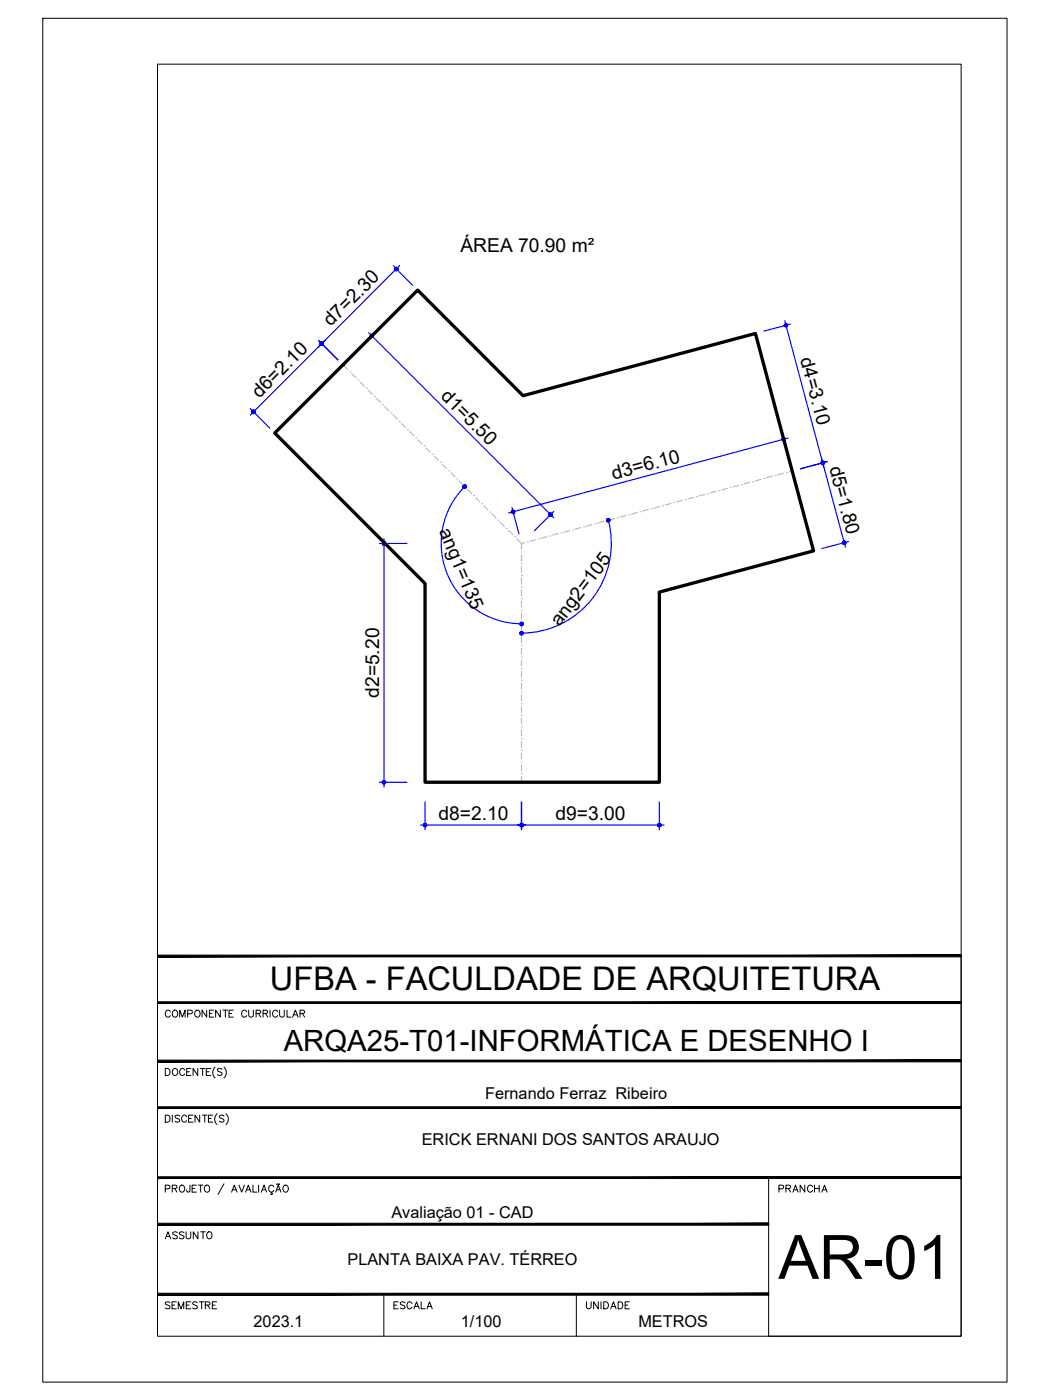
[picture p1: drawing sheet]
<svg xmlns="http://www.w3.org/2000/svg" width="229mm" height="305mm" viewBox="0 0 229 305" stroke-linecap="round" stroke-linejoin="round" font-family="sans-serif">
<!-- layer: ARQ_EIXO CINZA 04 -->
<g fill="none" stroke="#bababa" stroke-width=".25">
<path d="M74.7 79.4l1 1.1M76.2 80.9h.1M76.6 81.4l.9 .9M77.9 82.7h.1M78.4 83.2l.9 .9M79.8 84.5h.1M80.2 85l.9 .9M81.5 86.3h.1M82 86.7l.9 1M83.3 88.1h.1M83.8 88.6l.9 .9M85.1 89.9h.1"/>
<path d="M85.6 90.3l.9 .9M86.9 91.7h.1M87.4 92.2l.9 .8M88.7 93.5h.1M89.2 93.9l.9 .9M90.5 95.3h.1M91 95.8l.9 .8M92.3 97.1h.1M92.8 97.5l.8 .9M94.1 98.9h.1M94.6 99.3l.9 .9M95.9 100.7h.1"/>
<path d="M96.4 101.1l.8 .9M97.7 102.5h.1M98.2 102.9l.9 .9M99.5 104.3h.1M99.9 104.7l.9 .9M101.3 106h.1M101.7 106.5l1 .9M103.1 107.9h.1M103.5 108.3l.9 .9M104.9 109.6h.1M105.3 110.1l.9 .9M106.7 111.5h.1"/>
<path d="M107.1 111.9l.9 .9M108.5 113.2h.1M108.9 113.7l.9 .9M110.3 115.1h.1M110.7 115.5l.9 .9M112.1 116.8h.1M112.5 117.3l1 1M114.2 118.2l-.7 .1v1.2M114.8 118h.1M116.6 117.5l-1.2 .3M117.3 117.3h.1M119.1 116.8l-1.2 .4"/>
<path d="M119.7 116.7h.1M121.5 116.2l-1.2 .3M122.2 116h.1M124 115.5l-1.2 .4M124.6 115.4h.1M126.4 114.9l-1.2 .3M127.1 114.7h.1M128.9 114.2l-1.2 .4M129.5 114h.1M131.4 113.5l-1.3 .4M132 113.4h.1M133.8 112.9l-1.2 .3"/>
<path d="M134.4 112.7h.1M136.3 112.2l-1.3 .4M136.9 112.1h.1M138.7 111.6l-1.2 .3M139.3 111.4h.1M141.2 110.9l-1.2 .4M141.8 110.7h.1M143.6 110.3l-1.2 .3M144.2 110.1h.1M146.1 109.6l-1.2 .3M146.7 109.4h.1M148.5 109l-1.2 .3"/>
<path d="M149.1 108.8h.1M151 108.3l-1.2 .3M151.6 108.1h.1M153.5 107.7l-1.3 .3M154.1 107.5h.1M155.9 107l-1.2 .3M156.5 106.8h.1M158.4 106.3l-1.3 .3M159 106.2h.1M160.8 105.7l-1.2 .3M161.4 105.5h.1M163.2 105l-1.1 .3"/>
<path d="M163.9 104.9h.1M165.7 104.4l-1.2 .3M166.3 104.2h.1M168.1 103.7l-1.2 .3M168.8 103.5h.1M170.6 103l-1.2 .4M171.2 102.9h.1M172.5 102.5l-.7 .2M113.5 138h.1M113.5 135.4h.1M113.5 132.9h.1M113.5 130.3h.1"/>
<path d="M113.5 127.8h.1M113.5 125.3h.1M113.5 122.7h.1M113.5 120.2h.1M113.5 120.8v1.3M113.5 123.4v1.2M113.5 125.9v1.3M113.5 128.4v1.3M113.5 131v1.2M113.5 133.5v1.3M113.5 136.1v1.2M113.5 138.6v1.3"/>
<path d="M113.5 158.3h.1M113.5 155.7h.1M113.5 153.2h.1M113.5 150.7h.1M113.5 148.1h.1M113.5 145.6h.1M113.5 143h.1M113.5 140.5h.1M113.5 141.1v1.3M113.5 143.7v1.2M113.5 146.2v1.3M113.5 148.8v1.2"/>
<path d="M113.5 151.3v1.3M113.5 153.8v1.3M113.5 156.4v1.2M113.5 158.9v1.3M113.5 168.4h.1M113.5 165.9h.1M113.5 163.4h.1M113.5 160.8h.1M113.5 161.5v1.2M113.5 164v1.3M113.5 166.5v1.3M113.5 169.1v1.2"/>
</g>
<!-- layer: COTA AZUL -->
<g fill="none" stroke="#00f" stroke-width=".25">
<path d="M85.6 57.8l4.2 4.3M87 57.8l-32.5 32.6M69.3 74.1l4.3 4.3M80.3 72.4l40.3 40.3M81.7 72.4l-4.3 4.3M170.9 69.9l13.2 49.2M172.1 70.6l-5.8 1.5M54.5 88.9l4.2 4.3M170.4 94.7l1.5 5.8M171.6 95.4l-60.9 16.3M82.6 118.3h6M83.6 117.3v54"/>
<path d="M101.2 105.9a17.5 17.5 0 0 0-3.8 19.1 17.5 17.5 0 0 0 16.2 10.8M111.5 110.5l1.5 5.7M120.6 111.3l-4.3 4.3M132.4 113.2a19.5 19.5 0 0 1-18.8 24.6M180.1 100.5l-5.8 1.6M184.7 117.9l-5.8 1.5M82.6 170.3h6M91.6 179.6h53M92.5 174.6v6M113.5 174.6v6M143.6 174.6v6"/>
</g>
<!-- layer: 0 -->
<g fill="#00f" stroke="#00f" stroke-width=".22">
<path d="M80.7 72.9l-.1 .1 .3 .2zM80.6 73l.3 .2h-.3zM80.6 73.2l.1 .2 .2-.2z"/>
<path d="M80.9 73.2l-.2 .2 .2 .1zM80.9 73.2l.2 .3h-.2zM80.9 73.2l.2 .3 .1-.1z"/>
<path d="M80.9 73.2l.3 .2 .1-.2zM80.9 73.2l.4-.2v.2zM80.9 73.2l.4-.2-.1-.1z"/>
<path d="M81.1 72.8l-.2 .4 .3-.3zM80.9 72.8h.2l-.2 .4zM80.7 72.9l.2 .3v-.4z"/>
<path d="M119.8 112l.3 .3 .1-.2zM119.8 112l.4-.1v.2zM119.8 112l.4-.1-.1-.1z"/>
<path d="M119.9 111.7l-.1 .3 .3-.2zM119.8 111.7h.1l-.1 .3zM119.6 111.8l.2 .2v-.3z"/>
<path d="M119.6 111.8l-.1 .1 .3 .1zM119.5 111.9l.3 .1-.3 .1zM119.5 112.1l.1 .2 .2-.3z"/>
<path d="M119.8 112l-.2 .3 .2 .1zM119.8 112l.1 .4h-.1zM119.8 112l.1 .4 .2-.1z"/>
<path d="M83.4 118l.2 .3v-.4zM83.4 118l.2 .3-.3-.1zM83.3 118.2l-.1 .1h.4z"/>
<path d="M83.2 118.3l.1 .2 .3-.2zM83.3 118.5l.3-.2-.2 .4zM83.6 118.3l-.2 .4h.2z"/>
<path d="M83.6 118.3v.4h.2zM83.6 118.3l.3 .2-.1 .2zM83.6 118.3l.3 .2 .1-.2z"/>
<path d="M83.6 118.3h.4l-.1-.1zM83.8 118l.1 .2-.3 .1zM83.6 117.9v.4l.2-.3z"/>
<path d="M83.6 170.3v.4l.2-.1zM83.6 170.3l.3 .2-.1 .1zM83.6 170.3l.3 .2 .1-.2z"/>
<path d="M83.6 170.3h.4l-.1-.2zM83.8 170l.1 .1-.3 .2zM83.6 169.9v.4l.2-.3z"/>
<path d="M83.4 170l.2 .3v-.4zM83.4 170l.2 .3-.3-.2zM83.3 170.1l-.1 .2h.4z"/>
<path d="M83.2 170.3l.1 .2 .3-.2zM83.3 170.5l.3-.2-.2 .3zM83.6 170.3l-.2 .3 .2 .1z"/>
<path d="M111.3 111.5l.2 .2 .2-.3zM111.7 111.4l-.1 .4-.1-.1zM111.7 111.4l-.1 .4h.2z"/>
<path d="M111.7 111.4l.1 .4 .2-.1zM111.7 111.4l.4 .1-.1 .2zM111.7 111.4l.4 .1v-.2z"/>
<path d="M112 111.2l-.3 .2 .4-.1zM111.8 111.1l.2 .1-.3 .2zM111.6 111.1l.1 .3 .1-.3z"/>
<path d="M111.5 111.2l.2 .2-.1-.3zM111.5 111.2l.2 .2-.4-.1zM111.3 111.3v.2l.4-.1z"/>
<path d="M170.9 95.4l-.3 .2 .4-.1zM170.7 95.3l.2 .1-.3 .2zM170.5 95.3l.1 .3 .1-.3z"/>
<path d="M170.3 95.4l.3 .2-.1-.3zM170.3 95.4l.3 .2-.3-.1zM170.3 95.5v.3l.3-.2z"/>
<path d="M170.3 95.8v.1l.3-.3zM170.3 95.9l.3-.3-.1 .4zM170.6 95.6l-.1 .4h.2z"/>
<path d="M170.6 95.6l.1 .4 .2-.1zM170.6 95.6l.4 .2-.1 .1zM170.6 95.6l.4 .2v-.3z"/>
<path d="M170.9 70.6l.2 .2-.1-.4zM170.9 70.6l.2 .2-.4-.1zM170.7 70.7v.2l.4-.1z"/>
<path d="M170.7 70.9l.2 .2 .2-.3zM170.9 71.1l.2-.3-.1 .4zM171.1 70.8l-.1 .4h.2z"/>
<path d="M171.1 70.8l.1 .4 .2-.1zM171.1 70.8l.3 .1v.2zM171.1 70.8l.3 .1v-.2z"/>
<path d="M171.4 70.6l-.3 .2 .3-.1zM171.2 70.4l.2 .2-.3 .2zM171 70.4l.1 .4 .1-.4z"/>
<path d="M179.1 100.8l.1 .3 .2-.1zM179.1 100.8h.4l-.1 .2zM179.1 100.8h.4v-.1z"/>
<path d="M179.1 100.8l.4-.1-.1-.2zM179.2 100.4l.2 .1-.3 .3zM179 100.4l.1 .4 .1-.4z"/>
<path d="M178.9 100.5l.2 .3-.1-.4zM178.9 100.5l.2 .3-.3-.1zM178.8 100.7v.1h.3z"/>
<path d="M178.8 100.8l.1 .2 .2-.2zM178.9 101l.2-.2-.1 .3zM179.1 100.8l-.1 .3h.2z"/>
<path d="M178.9 100.5l.2 .3-.1-.4zM178.9 100.5l.2 .3-.3-.1zM178.8 100.7v.1h.3z"/>
<path d="M178.8 100.8l.1 .2 .2-.2zM178.9 101l.2-.2-.1 .3zM179.1 100.8l-.1 .3h.2z"/>
<path d="M179.1 100.8l.1 .3 .2-.1zM179.1 100.8h.4l-.1 .2zM179.1 100.8h.4v-.1z"/>
<path d="M179.1 100.8l.4-.1-.1-.2zM179.2 100.4l.2 .1-.3 .3zM179 100.4l.1 .4 .1-.4z"/>
<path d="M183.8 118.2l.1 .3 .2-.1zM183.8 118.2h.3v.2zM183.8 118.2h.3v-.2z"/>
<path d="M183.8 118.2l.3-.2v-.1zM183.9 117.8l.2 .1-.3 .3zM183.7 117.8l.1 .4 .1-.4z"/>
<path d="M183.5 117.9l.3 .3-.1-.4zM183.5 117.9l.3 .3-.4-.2zM183.4 118v.2h.4z"/>
<path d="M183.4 118.2l.1 .2 .3-.2zM183.5 118.4l.3-.2-.1 .3zM183.8 118.2l-.1 .3h.2z"/>
<path d="M70.1 74.5l-.1 .3 .3-.3zM69.9 74.5h.2l-.1 .3zM69.8 74.5l.2 .3-.1-.3z"/>
<path d="M69.8 74.5l-.1 .2 .3 .1zM69.7 74.7l.3 .1-.3 .1zM69.7 74.9l.1 .2 .2-.3z"/>
<path d="M70 74.8l-.2 .3 .1 .1zM70 74.8l.1 .4h-.2zM70 74.8l.1 .4 .2-.1z"/>
<path d="M70 74.8l.3 .3 .1-.2zM70 74.8l.4-.1v.2zM70 74.8l.4-.1-.1-.2z"/>
<path d="M54.9 89.9l.2 .1 .1-.3zM55.2 89.7l.1 .3h-.2zM55.2 89.7l.1 .3 .2-.1z"/>
<path d="M55.2 89.7l.3 .2v-.2zM55.2 89.7l.3-.1v.1zM55.2 89.7l.3-.1v-.2z"/>
<path d="M55.3 89.3l-.1 .4 .3-.3zM55.1 89.3h.2l-.1 .4zM54.9 89.4l.3 .3-.1-.4z"/>
<path d="M54.9 89.4l-.1 .2 .4 .1zM54.8 89.6l.4 .1h-.4zM54.8 89.7l.1 .2 .3-.2z"/>
<path d="M70 74.8l-.2 .3 .1 .1zM70 74.8l.1 .4h-.2zM70 74.8l.1 .4 .2-.1z"/>
<path d="M70 74.8l.3 .3 .1-.2zM70 74.8l.4-.1v.2zM70 74.8l.4-.1-.1-.2z"/>
<path d="M70.1 74.5l-.1 .3 .3-.3zM69.9 74.5h.2l-.1 .3zM69.8 74.5l.2 .3-.1-.3z"/>
<path d="M69.8 74.5l-.1 .2 .3 .1zM69.7 74.7l.3 .1-.3 .1zM69.7 74.9l.1 .2 .2-.3z"/>
<path d="M86.4 58.2l-.1 .3 .3-.2zM86.2 58.2h.2l-.1 .3zM86 58.3l.3 .2-.1-.3z"/>
<path d="M86 58.3l-.1 .2h.4zM85.9 58.5h.4l-.4 .1zM85.9 58.6l.1 .2 .3-.3z"/>
<path d="M86 58.8l.2 .1 .1-.4zM86.3 58.5l.1 .4h-.2zM86.3 58.5l.1 .4 .2-.1z"/>
<path d="M86.3 58.5l.3 .3 .1-.2zM86.3 58.5h.4v.1zM86.3 58.5h.4l-.1-.2z"/>
<path d="M113.5 179.6h.4v-.1zM113.7 179.3l.2 .2-.4 .1zM113.5 179.2v.4l.2-.3z"/>
<path d="M113.4 179.3l.1 .3v-.4zM113.4 179.3l.1 .3-.3-.1zM113.2 179.5v.1h.3z"/>
<path d="M113.2 179.6v.2l.3-.2zM113.2 179.8l.3-.2-.1 .4zM113.5 179.6l-.1 .4h.1z"/>
<path d="M113.5 179.6v.4h.2zM113.5 179.6l.4 .2-.2 .2zM113.5 179.6l.4 .2v-.2z"/>
<path d="M92.2 179.6v.2l.3-.2zM92.2 179.8l.3-.2-.1 .4zM92.5 179.6l-.1 .4h.1z"/>
<path d="M92.5 179.6v.4h.3zM92.5 179.6l.4 .2-.1 .2zM92.5 179.6l.4 .2v-.2z"/>
<path d="M92.5 179.6h.4v-.1zM92.8 179.3l.1 .2-.4 .1zM92.5 179.2v.4l.3-.3z"/>
<path d="M92.4 179.3l.1 .3v-.4zM92.4 179.3l.1 .3-.3-.1zM92.2 179.5v.1h.3z"/>
<path d="M143.6 179.6h.3v-.1zM143.8 179.3l.1 .2-.3 .1zM143.6 179.2v.4l.2-.3z"/>
<path d="M143.4 179.3l.2 .3v-.4zM143.4 179.3l.2 .3-.4-.1zM143.2 179.5v.1h.4z"/>
<path d="M143.2 179.6v.2l.4-.2zM143.2 179.8l.4-.2-.2 .4zM143.6 179.6l-.2 .4h.2z"/>
<path d="M143.6 179.6v.4h.2zM143.6 179.6l.3 .2-.1 .2zM143.6 179.6l.3 .2v-.2z"/>
<path d="M113.2 179.6v.2l.3-.2zM113.2 179.8l.3-.2-.1 .4zM113.5 179.6l-.1 .4h.1z"/>
<path d="M113.5 179.6v.4h.2zM113.5 179.6l.4 .2-.2 .2zM113.5 179.6l.4 .2v-.2z"/>
<path d="M113.5 179.6h.4v-.1zM113.7 179.3l.2 .2-.4 .1zM113.5 179.2v.4l.2-.3z"/>
<path d="M113.4 179.3l.1 .3v-.4zM113.4 179.3l.1 .3-.3-.1zM113.2 179.5v.1h.3z"/>
<path d="M101.3 105.6l-.1 .3 .2-.2zM101 105.6h.3l-.1 .3zM100.9 105.7l.3 .2-.2-.3z"/>
<path d="M100.9 105.7l-.1 .1 .4 .1zM100.8 105.8l.4 .1-.4 .1zM100.8 106l.1 .2 .3-.3z"/>
<path d="M100.9 106.2l.1 .1 .2-.4zM101.2 105.9l.1 .4h-.3zM101.2 105.9l.1 .4 .1-.1z"/>
<path d="M101.2 105.9l.2 .3 .1-.2zM101.2 105.9l.3-.1v.2zM101.2 105.9l.3-.1-.1-.1z"/>
<path d="M113.5 135.8h.4v-.2zM113.7 135.5l.2 .1-.4 .2zM113.5 135.5v.3l.2-.3z"/>
<path d="M113.4 135.5l.1 .3v-.3zM113.4 135.5l.1 .3-.3-.2zM113.2 135.6v.2h.3z"/>
<path d="M113.2 135.8v.2l.3-.2zM113.2 136l.3-.2-.1 .4zM113.5 135.8l-.1 .4h.1z"/>
<path d="M113.5 135.8v.4h.2zM113.5 135.8l.4 .2-.2 .2zM113.5 135.8l.4 .2v-.2z"/>
<path d="M113.2 137.9v.1l.3-.1zM113.2 138l.3-.1-.1 .3zM113.5 137.9l-.1 .3 .1 .1z"/>
<path d="M113.5 137.9v.4l.2-.1zM113.5 137.9l.4 .1-.2 .2zM113.5 137.9l.4 .1v-.1z"/>
<path d="M113.5 137.9h.4v-.2zM113.7 137.5l.2 .2-.4 .2zM113.5 137.5v.4l.2-.4z"/>
<path d="M113.4 137.5l.1 .4v-.4zM113.2 137.7l.2-.2 .1 .4zM113.2 137.7v.2h.3z"/>
<path d="M132.2 113l.2 .3-.1-.4zM132.2 113l.2 .3-.3-.1zM132.1 113.2v.2l.3-.1z"/>
<path d="M132.1 113.4l.1 .1 .2-.2zM132.2 113.5l.2-.2-.1 .3zM132.4 113.3l-.1 .3h.2z"/>
<path d="M132.4 113.3l.1 .3 .2-.1zM132.4 113.3l.4 .1-.1 .1zM132.4 113.3l.4 .1v-.2z"/>
<path d="M132.7 113l-.3 .3 .4-.1zM132.5 112.9l.2 .1-.3 .3zM132.3 112.9l.1 .4 .1-.4z"/>
</g>
<path d="M90.9 63.2l23 22.9 50.6-13.5 12.6 47.3-33.5 9v41.4h-51.1v-43.3l-32.7-32.7z" fill="none" stroke="#000" stroke-width=".72"/>
<!-- layer: MRG_EXTERNA -->
<path d="M9.3 4h209.9v296.9h-209.9z" fill="none" stroke="#000" stroke-width=".22"/>
<!-- layer: MRG_INTERNA -->
<path d="M34.3 14h175v276.9h-175z" fill="none" stroke="#000" stroke-width=".22"/>
<!-- layer: SIMB_01 -->
<g fill="#000" stroke="#000" stroke-width=".22">
<path d="M34.3 218.1v.4l175-.4zM34.3 218.5l175-.4v.4z"/>
<path d="M34.3 207.9v.4l175-.4zM34.3 208.3l175-.4v.4z"/>
<path d="M34.3 230.8v.4l175-.4zM34.3 231.2l175-.4v.4z"/>
<path d="M34.3 256.2v.4l175-.4zM34.3 256.6l175-.4v.4z"/>
<path d="M34.3 241v.3l175-.3zM34.3 241.3l175-.3v.3z"/>
<path d="M34.3 266.3v.4l133-.4zM34.3 266.7l133-.4v.4z"/>
<path d="M34.3 282h133v-.4zM34.3 281.6h133l-133 .4z"/>
</g>
<g fill="none" stroke="#000" stroke-width=".22">
<path d="M45 219.9v1.5l-1-1.5v1.5M46.5 219.9h-.9v1.5h.9M48 219.9v1.5l-1.1-1.5v1.5M48.6 219.9h1M49.1 219.9v1.5M50.8 219.9h-.9v1.5h.9M54.1 219.9v1.1l.5 .4h.3l.3-.4v-1.1M58.8 219.9v1.5M60.9 219.9v1.1l.4 .4 .5-.2 .1-1.3M62.5 219.9v1.5h.9M209.3 208.1v82.8h-42v-34.5M36 232.6h.5a.82 .82 0 0 1 .5 .8 .82 .82 0 0 1-.5 .7h-.5z"/>
<path d="M37.1 220.3a.56 .56 0 0 0-.7-.4 .56 .56 0 0 0-.4 .6 .63 .63 0 0 0 .2 .8 .63 .63 0 0 0 .9-.2M37.7 220.1a.72 .72 0 0 1 1 .2 .72 .72 0 0 1-.3 1.1 .72 .72 0 0 1-.9-.4 .72 .72 0 0 1 .2-.9zM37.7 232.8a.72 .72 0 0 1 1 .2 .72 .72 0 0 1-.3 1.1 .72 .72 0 0 1-.9-.4 .72 .72 0 0 1 .2-.9zM39.1 221.4v-1.5l.6 1.5 .6-1.5v1.5M40.2 233a.56 .56 0 0 0-.6-.4 .56 .56 0 0 0-.5 .6 .63 .63 0 0 0 .3 .8 .63 .63 0 0 0 .8-.2M40.6 233.3h.6M40.9 220.7l.9-.1v-.5l-.3-.2h-.6v1.5M41.6 232.6h-1v1.5h1M42.7 220a.71 .71 0 0 1 .9 .7 .71 .71 0 0 1-.9 .7l-.3-.5v-.4zM43.1 232.6v1.5l-1.1-1.5v1.5M43.6 232.6h1M44.1 232.6v1.5"/>
<path d="M44.9 233.3h.6M45.6 220.6h.5M45.9 232.6h-1v1.5h1M46.8 232.3a1.57 1.57 0 0 0 0 2.4M48.3 232.8l-.3-.2-.7 .2 .2 .4 .5 .2 .3 .3v.2l-.3 .2-.7-.2M48.8 232.3a1.57 1.57 0 0 1 0 2.4M49.9 220.6h.5M53.7 220.3a.56 .56 0 0 0-.6-.4 .56 .56 0 0 0-.5 .6 .63 .63 0 0 0 .3 .8 .63 .63 0 0 0 .8-.2M55.8 220.6h.8l.2-.4-.4-.3h-.6v1.5M56.3 220.6l.5 .8M57.3 220.6h.8l.2-.4-.4-.3h-.6v1.5M57.8 220.6l.5 .8"/>
<path d="M60.5 220.3a.56 .56 0 0 0-.7-.4 .56 .56 0 0 0-.4 .6 .63 .63 0 0 0 .2 .8 .63 .63 0 0 0 .9-.2M63.7 221.4l.6-1.5 .6 1.5M63.9 220.9h.7M65.3 220.6h.9l.1-.4-.3-.3h-.7v1.5M65.8 220.6l.5 .8M36 242.8h.5a.82 .82 0 0 1 .5 .7 .82 .82 0 0 1-.5 .8h-.5zM36 258.8l.9-.1 .1-.6-1-.1v1.5M37.5 258.7l1-.1v-.5l-1-.1v1.5M37.5 242.8v1.5M38 258.7l.5 .8M39.1 243l-.3-.2-.7 .2 .2 .4 .7 .3 .1 .2v.2l-.3 .2-.7-.2M39.2 258.2a.72 .72 0 0 1 1 .2 .72 .72 0 0 1-.3 1.1 .72 .72 0 0 1-.9-.4 .72 .72 0 0 1 .2-.9z"/>
<path d="M40.6 243.2a.56 .56 0 0 0-.6-.4 .56 .56 0 0 0-.5 .6 .63 .63 0 0 0 .3 .8 .63 .63 0 0 0 .8-.2M41.1 243.5h.6M41.4 258l-.1 1.4-.4 .1-.2-.1-.1-.4M41.8 258.7h.6M42 242.8h-.9v1.5h.9M42.8 258h-1v1.5h1M43.2 258h1M43.5 242.8v1.5l-1-1.5v1.5M43.7 258v1.5M44.1 242.8h1M44.6 242.8v1.5M44.6 258.2a.63 .63 0 0 1 .8-.1 .63 .63 0 0 1 .2 .9 .57 .57 0 0 1-.5 .6 .57 .57 0 0 1-.6-.6z"/>
<path d="M45.4 243.5h.5M46.3 242.8h-.9v1.5h.9M47.2 242.5a1.57 1.57 0 0 0 0 2.3M48.8 243l-.4-.2-.6 .2 .1 .4 .7 .3 .2 .2v.2l-.4 .2-.6-.2M48.8 257.7l-1.3 2.4M49.2 242.5a1.57 1.57 0 0 1 0 2.3M50.4 259.5l.6-1.5 .6 1.5M50.7 259h.7M52 258l.6 1.5 .6-1.5M53.5 259.5l.6-1.5 .6 1.5M53.7 259h.7M55.1 258v1.5h.9"/>
<path d="M56.3 258v1.5M56.9 259.5l.6-1.5 .5 1.5M57.1 259h.7M59.1 259.5v.3l.2 .2h-.4M59.6 258.4a.6 .6 0 0 0-.9-.3 .6 .6 0 0 0-.2 .9 .54 .54 0 0 0 .4 .5 .54 .54 0 0 0 .7-.3M60 259.5l.6-1.5 .6 1.5M60.2 259h.8M60.3 257.8l-.1 .1M60.3 257.8h.2M60.5 257.8l.1 .1M60.6 257.9h.2M60.9 257.7l-.1 .2"/>
<path d="M61.8 258.2a.72 .72 0 0 1 1 .2 .72 .72 0 0 1-.3 1.1 .72 .72 0 0 1-.9-.4 .72 .72 0 0 1 .2-.9zM83.6 281.8v9.1M125.5 281.8v9.1"/>
</g>
<text font-size="13.3" x="169.5" y="278.4">AR-01</text>
<text font-size="7.1" x="58.8" y="215.6">UFBA - FACULDADE DE ARQUITETURA</text>
<text font-size="6.4" x="61.8" y="228.9">ARQA25-T01-INFORMÁTICA E DESENHO I</text>
<g font-size="4.4">
<text x="168.3" y="260.7">PRANCHA</text>
<text x="34.9" y="270.9">ASSUNTO</text>
<text x="34.9" y="286.1">SEMESTRE</text>
<text x="84.7" y="286.1">ESCALA</text>
<text x="126.3" y="286.1">UNIDADE</text>
</g>
<g font-size="4.2">
<text x="100.2" y="54.8">ÁREA 70.90 m²</text>
<text x="72.1" y="71.3" transform="rotate(-45 72.1 71.3)">d7=2.30</text>
<text x="174.2" y="78.1" transform="rotate(75 174.2 78.1)">d4=3.10</text>
<text x="56.5" y="86.9" transform="rotate(-45 56.5 86.9)">d6=2.10</text>
<text x="95.8" y="86.4" transform="rotate(45 95.8 86.4)">d1=5.50</text>
<text x="180.5" y="101.8" transform="rotate(75 180.5 101.8)">d5=1.80</text>
<text x="133.6" y="104.5" transform="rotate(-15 133.6 104.5)">d3=6.10</text>
<text x="95.5" y="115.7" transform="rotate(67 95.5 115.7)">ang1=135</text>
<text x="121.8" y="136.5" transform="rotate(-52 121.8 136.5)">ang2=105</text>
<text x="82.5" y="151.9" transform="rotate(-90 82.5 151.9)">d2=5.20</text>
<text x="95.5" y="178.6">d8=2.10</text>
<text x="120.9" y="178.6">d9=3.00</text>
</g>
<g font-size="3.5">
<text x="105.6" y="239.3">Fernando Ferraz Ribeiro</text>
<text x="91.8" y="249.3">ERICK ERNANI DOS SANTOS ARAUJO</text>
<text x="85.2" y="265.2">Avaliação 01 - CAD</text>
<text x="75.6" y="275.4">PLANTA BAIXA PAV. TÉRREO</text>
<text x="55.2" y="289">2023.1</text>
<text x="100.3" y="289">1/100</text>
<text x="139" y="289">METROS</text>
</g>
</svg>
